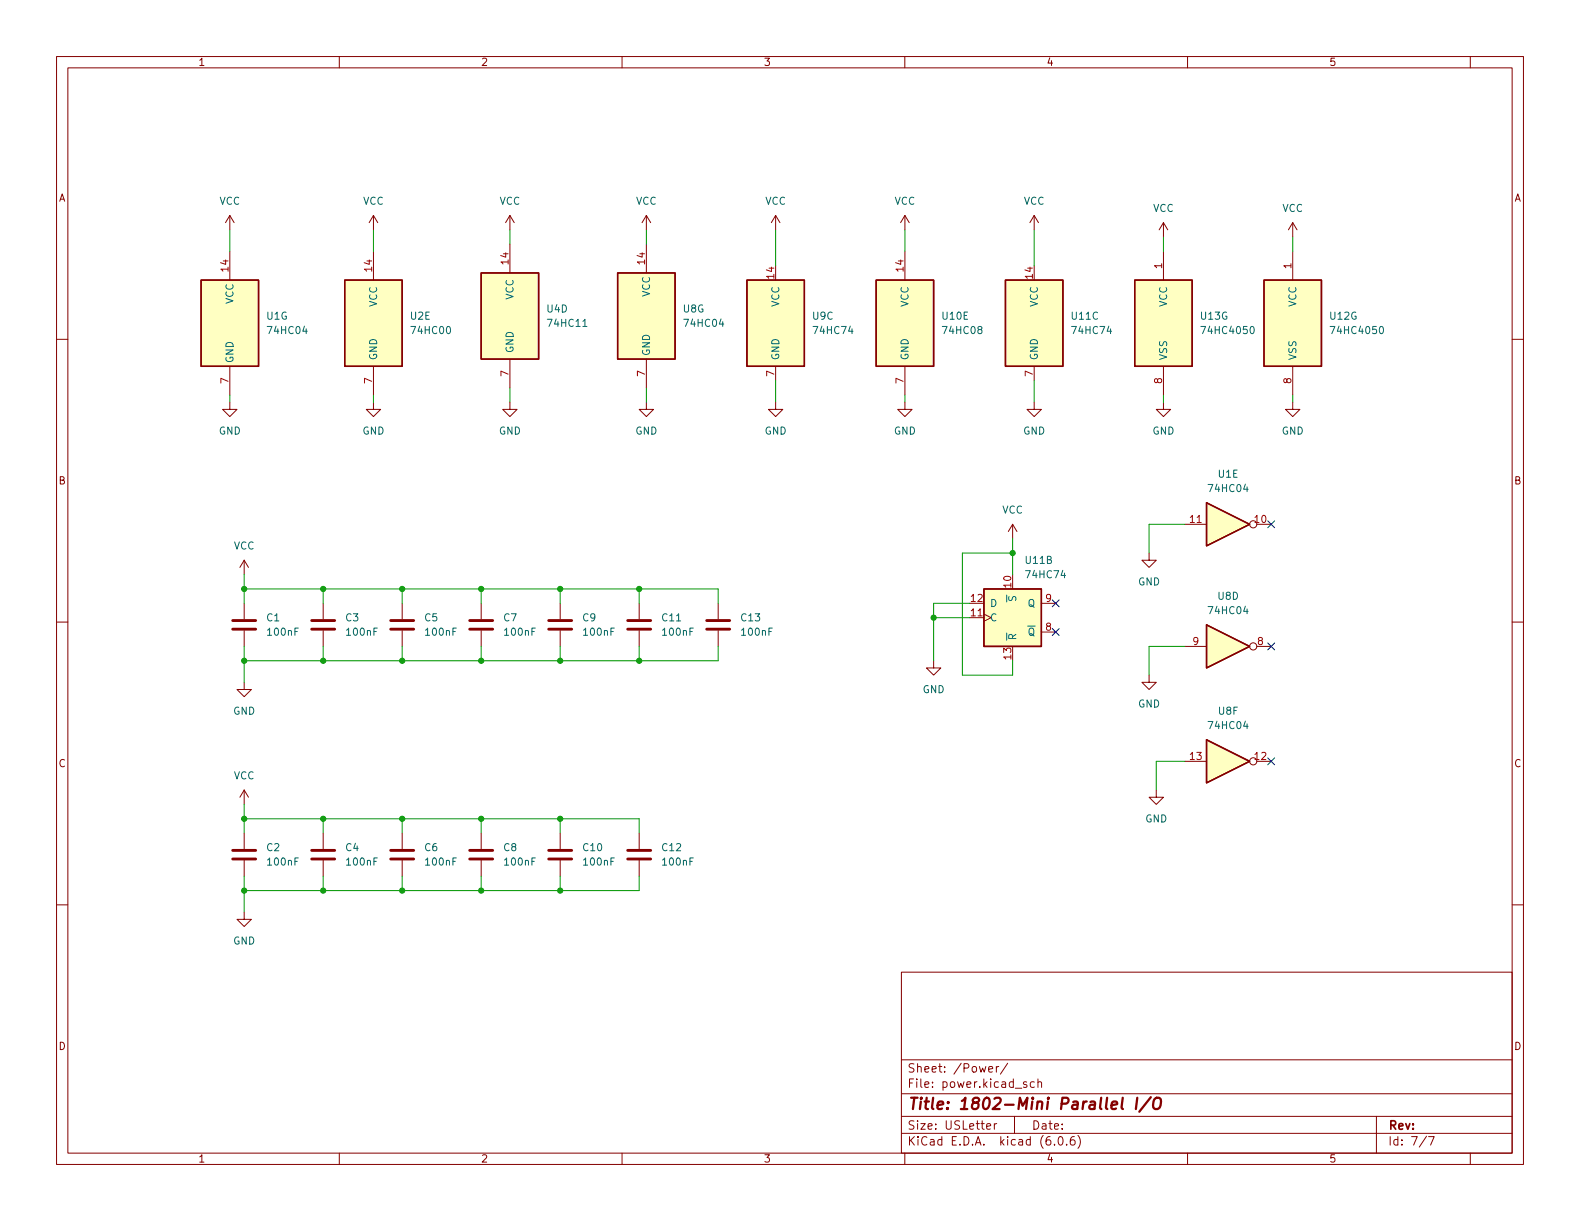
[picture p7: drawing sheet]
<svg xmlns="http://www.w3.org/2000/svg" width="279mm" height="216mm" viewBox="0 0 279 216" stroke-linecap="round" stroke-linejoin="round" font-family="sans-serif">
<g fill="none" stroke="#840000" stroke-width=".18">
<path d="M10 10h259.4v195.9h-259.4zM12 12h255.4v191.9h-255.4zM60 10v2M110 10v2M160 10v2M210 10v2M260 10v2M40.6 38.1v2.5M40.6 38.1l-.7 1.3M40.6 38.1l.8 1.3M66 38.1l-.7 1.3M66 38.1v2.5"/>
<path d="M66 38.1l.8 1.3M90.2 38.1v2.5M90.2 38.1l-.8 1.3M90.2 38.1l.7 1.3M114.3 38.1v2.5M114.3 38.1l-.8 1.3M114.3 38.1l.8 1.3M137.2 38.1l-.8 1.3M137.2 38.1v2.5M137.2 38.1l.7 1.3M160 38.1l-.7 1.3M160 38.1v2.5"/>
<path d="M160 38.1l.8 1.3M182.9 38.1l-.8 1.3M182.9 38.1v2.5M182.9 38.1l.7 1.3M205.7 39.4l-.7 1.2M205.7 39.4v2.5M205.7 39.4l.8 1.2M228.6 39.4v2.5M228.6 39.4l-.8 1.2M228.6 39.4l.8 1.2M10 60h2M40.6 44.5v5"/>
<path d="M66 44.5v5M90.2 43.2v5.1M114.3 43.2v5.1M160 44.5v5M205.7 44.5v5M228.6 44.5v5M267.4 60h2M40.6 71.1v1.3h1.3l-1.3 1.3-1.2-1.3h1.2M40.6 64.8v5.1M66 71.1v1.3h1.3l-1.3 1.3-1.2-1.3h1.2M66 64.8v5.1M90.2 71.1v1.3h1.2l-1.2 1.3-1.3-1.3h1.3"/>
<path d="M90.2 63.5v5.1M114.3 71.1v1.3h1.3l-1.3 1.3-1.3-1.3h1.3M114.3 63.5v5.1M137.2 71.1v1.3h1.2l-1.2 1.3-1.3-1.3h1.3M137.2 64.8v2.5M160 71.1v1.3h1.3l-1.3 1.3-1.3-1.3h1.3M160 64.8v5.1M182.9 71.1v1.3h1.2l-1.2 1.3-1.3-1.3h1.3M182.9 64.8v2.5M205.7 71.1v1.3h1.3l-1.3 1.3-1.2-1.3h1.2M205.7 64.8v5.1M228.6 71.1v1.3h1.3l-1.3 1.3-1.3-1.3h1.3"/>
<path d="M228.6 64.8v5.1M43.2 99.1v2.5M43.2 99.1l-.8 1.2M43.2 99.1l.7 1.2M179.1 92.7l-.8 1.3M179.1 92.7v2.6M179.1 92.7l.7 1.3M203.2 97.8v1.3h1.3l-1.3 1.2-1.3-1.2h1.3M209.5 92.7h3.9M222.2 92.7h2.6M10 110h2M43.2 106.7v2.8"/>
<path d="M43.2 111.5v2.8M57.1 106.7v2.8M57.1 111.5v2.8M71.1 106.7v2.8M71.1 111.5v2.8M85.1 106.7v2.8M85.1 111.5v2.8M99.1 106.7v2.8M99.1 111.5v2.8M113 106.7v2.8M113 111.5v2.8M127 106.7v2.8"/>
<path d="M127 111.5v2.8M165.1 116.8v1.3h1.3l-1.3 1.3-1.3-1.3h1.3M171.4 109.2h2.6M174 108.6l1.3 .6-1.3 .7M184.1 111.8h2.6M184.1 106.7h2.6M203.2 119.4v1.3h1.3l-1.3 1.2-1.3-1.2h1.3M209.5 114.3h3.9M222.2 114.3h2.6M267.4 110h2M43.2 120.7v1.2h1.2l-1.2 1.3-1.3-1.3h1.3M43.2 139.7v2.5"/>
<path d="M43.2 139.7l-.8 1.3M43.2 139.7l.7 1.3M204.5 139.7v1.3h1.2l-1.2 1.2-1.3-1.2h1.3M209.5 134.6h3.9M222.2 134.6h2.6M10 160h2M43.2 147.3v2.8M43.2 152.1v2.8M57.1 147.3v2.8M57.1 152.1v2.8M71.1 147.3v2.8M71.1 152.1v2.8"/>
<path d="M85.1 147.3v2.8M85.1 152.1v2.8M99.1 147.3v2.8M99.1 152.1v2.8M113 147.3v2.8M113 152.1v2.8M267.4 160h2M43.2 161.3v1.3h1.2l-1.2 1.2-1.3-1.2h1.3M159.4 171.9h108v32h-108zM159.4 197.4h108M159.4 193.4h108M159.4 187.4h108"/>
<path d="M174.5 199.2l.7-.2-.1-.3h-.4l-.2 .2v.7h.6M174.8 189.1l.7-.2v-.2l-.5-.1-.2 .2 .1 .7h.6M175.8 198.7v1M176.2 188.6v1M176.3 198.7h-.3l-.2 .3M176.6 188.6l-.3 .1-.1 .2M178.2 188l-1.3 1.9M179.4 197.4v3M181.5 191.4l-.3-.1-.2 .2v.2l.5 .2v.3h-.5M182.9 191.4l-.4-.1-.3 .3v.4l.1 .2h.6M183.5 191.4l.3-.1 .3 .1 .1 .9M183.5 190.8v1.5"/>
<path d="M243.4 197.4v6.5M60 203.9v2M110 203.9v2M159.4 200.4h108M160 203.9v2M186.5 202.3v.2M187.3 201h.2a.81 .81 0 0 1 .6 .6 .81 .81 0 0 1-.3 .8l-.2 .1a.81 .81 0 0 1-.6-.6 .81 .81 0 0 1 .3-.9zM188.6 202.3v.2M190 201a.59 .59 0 0 0-.7 .6v.6l.1 .2 .4 .1 .2-.2 .1-.5-.1-.2-.5-.1-.2 .3M190.6 200.8a1.72 1.72 0 0 1 0 2.2M210 203.9v2M252.3 200.9l-1.3 1.9"/>
<path d="M252.6 201h1l-.6 1.5M260 203.9v2"/>
<circle cx="221.6" cy="92.7" r=".63"/>
<circle cx="221.6" cy="114.3" r=".63"/>
<circle cx="221.6" cy="134.6" r=".63"/>
</g>
<path d="M196.6 195.4l.9-.2v-.3l-.6-.1-.3 .3v.9l.2 .1 .6-.1M198.5 194.1l-.2 1.7 .3 .3M201.1 194.1l-.2 2M203.5 194l-2 2.6M204.1 194.4a.69 .69 0 0 1 1.2 0 1.47 1.47 0 0 1-.6 1.7l-.6-.1a1.5 1.5 0 0 1 0-1.6z" fill="none" stroke="#840000" stroke-width=".4"/>
<g fill="none" stroke="#840000" stroke-width=".51">
<path d="M41.1 109.7h4.1M41.1 111.3h4.1M55.1 109.7h4.1M55.1 111.3h4.1M69.1 109.7h4.1M69.1 111.3h4.1M83.1 109.7h4M83.1 111.3h4M97 109.7h4.1M97 111.3h4.1M111 109.7h4.1M111 111.3h4.1"/>
<path d="M125 109.7h4M125 111.3h4M41.1 150.4h4.1M41.1 151.9h4.1M55.1 150.4h4.1M55.1 151.9h4.1M69.1 150.4h4.1M69.1 151.9h4.1M83.1 150.4h4M83.1 151.9h4M97 150.4h4.1M97 151.9h4.1"/>
<path d="M111 150.4h4.1M111 151.9h4.1"/>
</g>
<g fill="#ffffc2" stroke="#ffffc2" stroke-width=".18">
<path d="M109.2 48.3h10.2v15.2h-10.2z"/>
<path d="M35.6 49.5h10.1v15.3h-10.1z"/>
<path d="M132.1 49.5h10.1v15.3h-10.1z"/>
<path d="M154.9 49.5h10.2v15.3h-10.2z"/>
<path d="M61 49.5h10.1v15.3h-10.1z"/>
<path d="M200.7 49.5h10.1v15.3h-10.1z"/>
<path d="M223.5 49.5h10.2v15.3h-10.2z"/>
<path d="M213.4 110.5l7.6 3.8-7.6 3.8z"/>
<path d="M213.4 88.9l7.6 3.8-7.6 3.8z"/>
<path d="M213.4 130.8l7.6 3.8-7.6 3.8z"/>
<path d="M174 104.1h10.1v10.2h-10.1z"/>
<path d="M177.8 49.5h10.2v15.3h-10.2z"/>
<path d="M85.1 48.3h10.1v15.2h-10.1z"/>
</g>
<g fill="none" stroke="#840000" stroke-width=".25">
<path d="M35.6 49.5h10.1v15.3h-10.1zM61 49.5h10.1v15.3h-10.1zM85.1 48.3h10.1v15.2h-10.1zM109.2 48.3h10.2v15.2h-10.2zM132.1 49.5h10.1v15.3h-10.1zM154.9 49.5h10.2v15.3h-10.2zM177.8 49.5h10.2v15.3h-10.2zM200.7 49.5h10.1v15.3h-10.1zM223.5 49.5h10.2v15.3h-10.2zM213.4 88.9l7.6 3.8-7.6 3.8zM174 104.1h10.1v10.2h-10.1zM213.4 110.5l7.6 3.8-7.6 3.8z"/>
<path d="M213.4 130.8l7.6 3.8-7.6 3.8z"/>
</g>
<path d="M178 105.2v1.2M178.4 105.5v.5l.1 .1h.4l.2-.5 .3-.1 .2 .2v.5" fill="none" stroke="#006464" stroke-width=".18"/>
<g fill="none" stroke="#009600" stroke-width=".18">
<path d="M40.6 40.6v3.9M66 40.6v3.9M90.2 40.6v2.6M114.3 40.6v2.6M137.2 40.6v6.4M160 40.6v3.9M182.9 40.6v6.4M205.7 41.9v2.6M228.6 41.9v2.6M40.6 69.9v1.2M66 69.9v1.2M90.2 68.6v2.5"/>
<path d="M114.3 68.6v2.5M137.2 67.3v3.8M160 69.9v1.2M182.9 67.3v3.8M205.7 69.9v1.2M228.6 69.9v1.2M179.1 97.8h-8.9v21.6h8.9v-2.6M179.1 95.3v6.3M209.5 92.7h-6.3v5.1M43.2 101.6v5.1M43.2 114.3v6.4M43.2 104.1h83.8v2.6"/>
<path d="M57.1 104.1v2.6M57.1 114.3v2.5M71.1 104.1v2.6M71.1 114.3v2.5M85.1 104.1v2.6M85.1 114.3v2.5M99.1 104.1v2.6M99.1 114.3v2.5M113 104.1v2.6M113 114.3v2.5M127 114.3v2.5h-83.8M165.1 109.2h6.3"/>
<path d="M171.4 106.7h-6.3v10.1M209.5 114.3h-6.3v5.1M209.5 134.6h-5v5.1M43.2 142.2v5.1M43.2 154.9v6.4M43.2 144.8h69.8v2.5M57.1 144.8v2.5M57.1 154.9v2.6M71.1 144.8v2.5M71.1 154.9v2.6M85.1 144.8v2.5M85.1 154.9v2.6"/>
<path d="M99.1 144.8v2.5M99.1 154.9v2.6M113 154.9v2.6h-69.8"/>
</g>
<path d="M224.2 92.1l1.2 1.2M225.4 92.1l-1.2 1.2M186.1 111.2l1.2 1.2M186.1 106.1l1.2 1.2M187.3 111.2l-1.2 1.2M187.3 106.1l-1.2 1.2M224.2 113.7l1.2 1.2M225.4 113.7l-1.2 1.2M224.2 134l1.2 1.2M225.4 134l-1.2 1.2" fill="none" stroke="#000084" stroke-width=".18"/>
<g fill="#009600" stroke="#009600" stroke-width=".18">
<circle cx="85.1" cy="157.5" r=".46"/>
<circle cx="85.1" cy="144.8" r=".46"/>
<circle cx="43.2" cy="157.5" r=".46"/>
<circle cx="99.1" cy="157.5" r=".46"/>
<circle cx="99.1" cy="144.8" r=".46"/>
<circle cx="57.1" cy="144.8" r=".46"/>
<circle cx="71.1" cy="157.5" r=".46"/>
<circle cx="57.1" cy="157.5" r=".46"/>
<circle cx="43.2" cy="144.8" r=".46"/>
<circle cx="71.1" cy="144.8" r=".46"/>
<circle cx="99.1" cy="104.1" r=".46"/>
<circle cx="99.1" cy="116.8" r=".46"/>
<circle cx="113" cy="116.8" r=".46"/>
<circle cx="113" cy="104.1" r=".46"/>
<circle cx="165.1" cy="109.2" r=".46"/>
<circle cx="57.1" cy="116.8" r=".46"/>
<circle cx="43.2" cy="116.8" r=".46"/>
<circle cx="57.1" cy="104.1" r=".46"/>
<circle cx="71.1" cy="116.8" r=".46"/>
<circle cx="85.1" cy="116.8" r=".46"/>
<circle cx="71.1" cy="104.1" r=".46"/>
<circle cx="43.2" cy="104.1" r=".46"/>
<circle cx="179.1" cy="97.8" r=".46"/>
<circle cx="85.1" cy="104.1" r=".46"/>
</g>
<text font-size="2.8" fill="#840000" x="160.4" y="196.2">Title: 1802-Mini Parallel I/O</text>
<g font-size="2.1" fill="#840000">
<text x="160.4" y="189.7">Sheet: /Power/</text>
<text x="160.4" y="192.4">File: power.kicad_sch</text>
<text x="160.4" y="202.5">KiCad E.D.A. kicad (6.0.6)</text>
<text x="160.4" y="199.7">Size: USLetter</text>
<text x="182.4" y="199.7">Date:</text>
<text x="245.4" y="199.7">Rev:</text>
<text x="245.4" y="202.5">Id: 7/7</text>
</g>
<g font-size="1.8" fill="#840000">
<text x="35" y="11.6">1</text>
<text x="85" y="11.6">2</text>
<text x="135" y="11.6">3</text>
<text x="185" y="11.6">4</text>
<text x="235" y="11.6">5</text>
<text x="10.3" y="35.6">A</text>
<text x="267.7" y="35.6">A</text>
<text x="10.3" y="85.7">B</text>
<text x="267.7" y="85.7">B</text>
<text x="10.3" y="135.6">C</text>
<text x="267.7" y="135.6">C</text>
<text x="10.3" y="185.7">D</text>
<text x="267.7" y="185.7">D</text>
<text x="35" y="205.6">1</text>
<text x="85" y="205.6">2</text>
<text x="135" y="205.6">3</text>
<text x="185" y="205.6">4</text>
<text x="235" y="205.6">5</text>
</g>
<g font-size="1.8" fill="#006464">
<text x="38.8" y="36.2">VCC</text>
<text x="64.2" y="36.2">VCC</text>
<text x="88.3" y="36.2">VCC</text>
<text x="112.4" y="36.2">VCC</text>
<text x="135.3" y="36.2">VCC</text>
<text x="158.2" y="36.2">VCC</text>
<text x="181" y="36.2">VCC</text>
<text x="203.9" y="37.5">VCC</text>
<text x="226.7" y="37.5">VCC</text>
<text x="41.3" y="53.8" transform="rotate(-90 41.3 53.8)">VCC</text>
<text x="90.8" y="53" transform="rotate(-90 90.8 53)">VCC</text>
<text x="114.9" y="52.5" transform="rotate(-90 114.9 52.5)">VCC</text>
<text x="47.2" y="56.5">U1G</text>
<text x="47.5" y="59.1">74HC04</text>
<text x="66.7" y="54.3" transform="rotate(-90 66.7 54.3)">VCC</text>
<text x="72.6" y="56.5">U2E</text>
<text x="72.9" y="59.1">74HC00</text>
<text x="96.7" y="55.2">U4D</text>
<text x="97.1" y="57.8">74HC11</text>
<text x="120.8" y="55.2">U8G</text>
<text x="121.2" y="57.8">74HC04</text>
<text x="137.8" y="54.3" transform="rotate(-90 137.8 54.3)">VCC</text>
<text x="143.7" y="56.5">U9C</text>
<text x="144.1" y="59.1">74HC74</text>
<text x="160.7" y="54.3" transform="rotate(-90 160.7 54.3)">VCC</text>
<text x="166.7" y="56.5">U10E</text>
<text x="166.9" y="59.1">74HC08</text>
<text x="183.5" y="54.3" transform="rotate(-90 183.5 54.3)">VCC</text>
<text x="189.6" y="56.5">U11C</text>
<text x="189.8" y="59.1">74HC74</text>
<text x="206.4" y="54.3" transform="rotate(-90 206.4 54.3)">VCC</text>
<text x="212.4" y="56.5">U13G</text>
<text x="212.9" y="59.1">74HC4050</text>
<text x="229.2" y="54.3" transform="rotate(-90 229.2 54.3)">VCC</text>
<text x="235.2" y="56.5">U12G</text>
<text x="235.7" y="59.1">74HC4050</text>
<text x="41.3" y="64.3" transform="rotate(-90 41.3 64.3)">GND</text>
<text x="66.7" y="63.8" transform="rotate(-90 66.7 63.8)">GND</text>
<text x="90.8" y="62.5" transform="rotate(-90 90.8 62.5)">GND</text>
<text x="114.9" y="63" transform="rotate(-90 114.9 63)">GND</text>
<text x="137.8" y="63.8" transform="rotate(-90 137.8 63.8)">GND</text>
<text x="160.7" y="63.8" transform="rotate(-90 160.7 63.8)">GND</text>
<text x="183.5" y="63.8" transform="rotate(-90 183.5 63.8)">GND</text>
<text x="206.4" y="63.8" transform="rotate(-90 206.4 63.8)">VSS</text>
<text x="229.2" y="63.8" transform="rotate(-90 229.2 63.8)">VSS</text>
<text x="38.7" y="76.8">GND</text>
<text x="64.1" y="76.8">GND</text>
<text x="88.2" y="76.8">GND</text>
<text x="112.3" y="76.8">GND</text>
<text x="135.2" y="76.8">GND</text>
<text x="158.1" y="76.8">GND</text>
<text x="180.9" y="76.8">GND</text>
<text x="203.8" y="76.8">GND</text>
<text x="226.6" y="76.8">GND</text>
<text x="213.9" y="87">74HC04</text>
<text x="215.4" y="84.5">U1E</text>
<text x="177.2" y="90.8">VCC</text>
<text x="41.3" y="97.2">VCC</text>
<text x="181.4" y="99.7">U11B</text>
<text x="175" y="107.3">D</text>
<text x="181.6" y="102.2">74HC74</text>
<text x="181.8" y="107.3">Q</text>
<text x="201.2" y="103.5">GND</text>
<text x="215.4" y="106">U8D</text>
<text x="47.2" y="109.9">C1</text>
<text x="47.4" y="112.4">100nF</text>
<text x="61.1" y="109.9">C3</text>
<text x="61.4" y="112.4">100nF</text>
<text x="75.1" y="109.9">C5</text>
<text x="75.4" y="112.4">100nF</text>
<text x="89.1" y="109.9">C7</text>
<text x="89.4" y="112.4">100nF</text>
<text x="103.1" y="109.9">C9</text>
<text x="103.3" y="112.4">100nF</text>
<text x="117.1" y="109.9">C11</text>
<text x="117.3" y="112.4">100nF</text>
<text x="131.1" y="109.9">C13</text>
<text x="131.3" y="112.4">100nF</text>
<text x="175" y="109.9">C</text>
<text x="179.7" y="113.3" transform="rotate(-90 179.7 113.3)">~{R}</text>
<text x="180.4" y="112.4">~{Q}</text>
<text x="213.9" y="108.6">74HC04</text>
<text x="163.1" y="122.6">GND</text>
<text x="201.2" y="125.1">GND</text>
<text x="41.2" y="126.4">GND</text>
<text x="213.9" y="128.9">74HC04</text>
<text x="215.5" y="126.4">U8F</text>
<text x="41.3" y="137.8">VCC</text>
<text x="202.5" y="145.4">GND</text>
<text x="47.2" y="150.5">C2</text>
<text x="47.4" y="153">100nF</text>
<text x="61.1" y="150.5">C4</text>
<text x="61.4" y="153">100nF</text>
<text x="75.1" y="150.5">C6</text>
<text x="75.4" y="153">100nF</text>
<text x="89.1" y="150.5">C8</text>
<text x="89.4" y="153">100nF</text>
<text x="103.2" y="150.5">C10</text>
<text x="103.3" y="153">100nF</text>
<text x="117.1" y="150.5">C12</text>
<text x="117.3" y="153">100nF</text>
<text x="41.2" y="167">GND</text>
</g>
<g font-size="1.8" fill="#a90000">
<text x="40.4" y="48" transform="rotate(-90 40.4 48)">14</text>
<text x="65.8" y="48" transform="rotate(-90 65.8 48)">14</text>
<text x="89.9" y="46.7" transform="rotate(-90 89.9 46.7)">14</text>
<text x="114" y="46.7" transform="rotate(-90 114 46.7)">14</text>
<text x="159.8" y="48" transform="rotate(-90 159.8 48)">14</text>
<text x="205.5" y="47.5" transform="rotate(-90 205.5 47.5)">1</text>
<text x="228.3" y="47.5" transform="rotate(-90 228.3 47.5)">1</text>
<text x="136.9" y="49.2" transform="rotate(-90 136.9 49.2)">14</text>
<text x="182.6" y="49.2" transform="rotate(-90 182.6 49.2)">14</text>
<text x="40.4" y="67.8" transform="rotate(-90 40.4 67.8)">7</text>
<text x="65.8" y="67.8" transform="rotate(-90 65.8 67.8)">7</text>
<text x="89.9" y="66.5" transform="rotate(-90 89.9 66.5)">7</text>
<text x="114" y="66.5" transform="rotate(-90 114 66.5)">7</text>
<text x="136.9" y="66.5" transform="rotate(-90 136.9 66.5)">7</text>
<text x="159.8" y="67.8" transform="rotate(-90 159.8 67.8)">7</text>
<text x="182.6" y="66.5" transform="rotate(-90 182.6 66.5)">7</text>
<text x="205.5" y="67.8" transform="rotate(-90 205.5 67.8)">8</text>
<text x="228.3" y="67.8" transform="rotate(-90 228.3 67.8)">8</text>
<text x="210.5" y="92.5">11</text>
<text x="221.9" y="92.5">10</text>
<text x="171.7" y="106.4">12</text>
<text x="178.8" y="103.9" transform="rotate(-90 178.8 103.9)">10</text>
<text x="184.9" y="106.4">9</text>
<text x="171.7" y="109">11</text>
<text x="184.9" y="111.5">8</text>
<text x="178.8" y="116.6" transform="rotate(-90 178.8 116.6)">13</text>
<text x="211" y="114">9</text>
<text x="222.4" y="114">8</text>
<text x="210.5" y="134.4">13</text>
<text x="221.9" y="134.4">12</text>
</g>
</svg>
